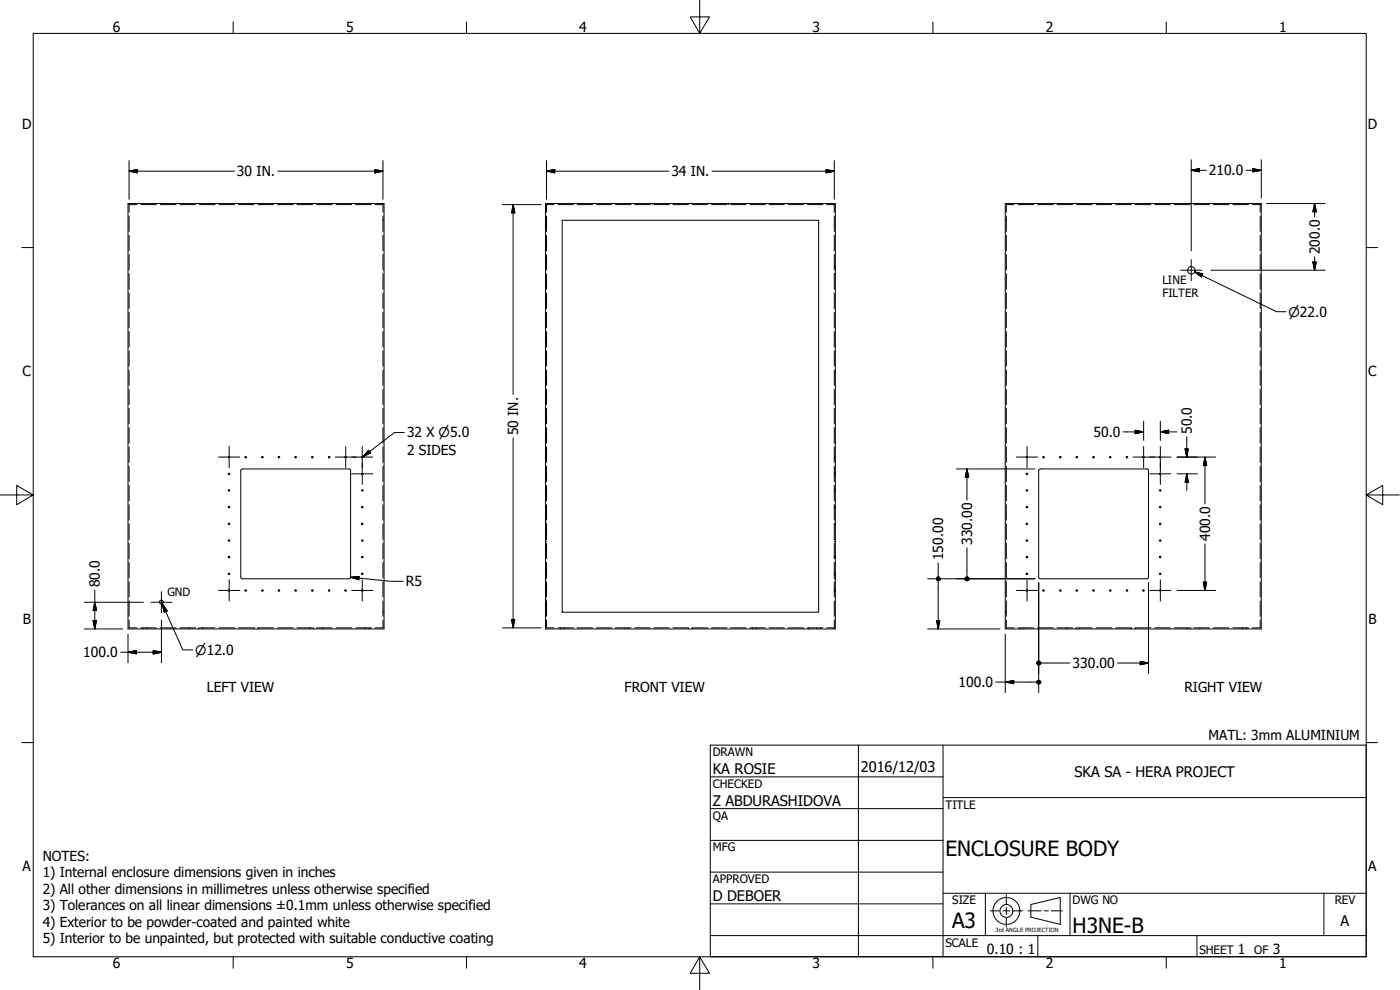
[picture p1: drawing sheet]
<svg xmlns="http://www.w3.org/2000/svg" width="420mm" height="297mm" viewBox="0 0 420 297" stroke-linecap="round" stroke-linejoin="round" font-family="sans-serif">
<!-- layer: Visible (ANSI) -->
<g fill="none" stroke="#000" stroke-width=".3">
<path d="M38.4 61.1h76.9v127.6h-76.9zM163.7 61.1h87v127.6h-87zM168.7 66.1h77v117.6h-77zM301.7 61.1h76.8v127.6h-76.8zM72.3 141.1v32.1l.4 .5M72.7 140.7l-.4 .5M72.8 140.7h31.9l.5 .5M105.2 141.1v32.3l-.5 .3h-31.9M311.7 141.2l.5-.5h32l.5 .5M311.7 141.1v32.1l.5 .5h32l.4-.3 .1-32.3"/>
<circle cx="357.5" cy="81.1" r="1.11"/>
<circle cx="68.7" cy="137.2" r=".22"/>
<circle cx="73.8" cy="137.2" r=".22"/>
<circle cx="78.8" cy="137.2" r=".22"/>
<circle cx="83.7" cy="137.2" r=".22"/>
<circle cx="88.7" cy="137.2" r=".22"/>
<circle cx="93.8" cy="137.2" r=".22"/>
<circle cx="98.8" cy="137.2" r=".22"/>
<circle cx="103.7" cy="137.2" r=".22"/>
<circle cx="108.7" cy="137.2" r=".22"/>
<circle cx="308.2" cy="137.2" r=".22"/>
<circle cx="313.2" cy="137.2" r=".22"/>
<circle cx="318.2" cy="137.2" r=".22"/>
<circle cx="323.2" cy="137.2" r=".22"/>
<circle cx="328.2" cy="137.2" r=".22"/>
<circle cx="333.2" cy="137.2" r=".22"/>
<circle cx="338.2" cy="137.2" r=".22"/>
<circle cx="343.2" cy="137.2" r=".22"/>
<circle cx="348.2" cy="137.2" r=".22"/>
<circle cx="68.7" cy="152.2" r=".22"/>
<circle cx="68.7" cy="157.2" r=".22"/>
<circle cx="68.7" cy="142.2" r=".22"/>
<circle cx="68.7" cy="147.1" r=".22"/>
<circle cx="108.7" cy="142.2" r=".22"/>
<circle cx="108.7" cy="157.2" r=".22"/>
<circle cx="108.7" cy="152.2" r=".22"/>
<circle cx="108.7" cy="147.1" r=".22"/>
<circle cx="308.2" cy="142.2" r=".22"/>
<circle cx="308.2" cy="157.2" r=".22"/>
<circle cx="308.2" cy="152.2" r=".22"/>
<circle cx="308.2" cy="147.1" r=".22"/>
<circle cx="348.2" cy="157.2" r=".22"/>
<circle cx="348.2" cy="152.2" r=".22"/>
<circle cx="348.2" cy="147.1" r=".22"/>
<circle cx="348.2" cy="142.2" r=".22"/>
<circle cx="68.7" cy="172.2" r=".22"/>
<circle cx="68.7" cy="167.1" r=".22"/>
<circle cx="68.7" cy="162.2" r=".22"/>
<circle cx="68.7" cy="177.2" r=".22"/>
<circle cx="73.8" cy="177.2" r=".22"/>
<circle cx="78.8" cy="177.2" r=".22"/>
<circle cx="83.7" cy="177.2" r=".22"/>
<circle cx="88.7" cy="177.2" r=".22"/>
<circle cx="93.8" cy="177.2" r=".22"/>
<circle cx="98.8" cy="177.2" r=".22"/>
<circle cx="103.7" cy="177.2" r=".22"/>
<circle cx="108.7" cy="162.2" r=".22"/>
<circle cx="108.7" cy="167.1" r=".22"/>
<circle cx="108.7" cy="172.2" r=".22"/>
<circle cx="108.7" cy="177.2" r=".22"/>
<circle cx="308.2" cy="162.2" r=".22"/>
<circle cx="308.2" cy="172.2" r=".22"/>
<circle cx="308.2" cy="167.1" r=".22"/>
<circle cx="308.2" cy="177.2" r=".22"/>
<circle cx="313.2" cy="177.2" r=".22"/>
<circle cx="318.2" cy="177.2" r=".22"/>
<circle cx="323.2" cy="177.2" r=".22"/>
<circle cx="328.2" cy="177.2" r=".22"/>
<circle cx="333.2" cy="177.2" r=".22"/>
<circle cx="338.2" cy="177.2" r=".22"/>
<circle cx="343.2" cy="177.2" r=".22"/>
<circle cx="348.2" cy="172.2" r=".22"/>
<circle cx="348.2" cy="177.2" r=".22"/>
<circle cx="348.2" cy="162.2" r=".22"/>
<circle cx="348.2" cy="167.1" r=".22"/>
<circle cx="48.4" cy="180.7" r=".6"/>
</g>
<!-- layer: Hidden (ANSI) -->
<g fill="none" stroke="#000" stroke-width=".3">
<path d="M38.7 64.8v4.7M38.7 70.6v4.6M38.7 76.4v4.6M41.1 61.4h-2.4v2.3M42.3 61.4h4.6M48.1 61.4h4.7M54 61.4h4.7M59.8 61.4h4.7M65.7 61.4h4.7M71.6 61.4h4.7M77.4 61.4h4.7M83.3 61.4h4.7"/>
<path d="M89.2 61.4h4.7M91.9 61.1v.3M95 61.4h4.7M100.9 61.4h4.6M106.7 61.4h4.7M106.9 61.1v.3M112.6 61.4h2.3v2.3M114.9 66.1h.4M114.9 64.8v4.7M114.9 70.6v4.6M114.9 76.4v4.6M164 64.8v4.7"/>
<path d="M164 70.6v4.6M164 76.4v4.6M166.3 61.4h-2.3v2.3M167.4 61.4h4.7M173.2 61.4h4.7M179 61.4h4.6M184.7 61.4h4.7M190.5 61.4h4.6M195.8 61.1v.3M196.3 61.4h4.6M202 61.4h4.6M207.8 61.4h4.6"/>
<path d="M213.6 61.4h4.5M218.6 61.1v.3M219.3 61.4h4.6M225 61.4h4.7M230.8 61.4h4.6M236.5 61.4h4.7M242.3 61.4h4.7M248.1 61.4h2.3v2.3M250.4 64.8v4.7M250.4 70.6v4.6M250.4 76.4v4.6M250.4 80h.3"/>
<path d="M301.7 66.1h.3M302 64.8v4.7M302 70.6v4.6M302 76.4v4.6M304.4 61.4h-2.4v2.3M305.5 61.4h4.7M310 61.1v.3M311.4 61.4h4.7M317.2 61.4h4.7M323.1 61.4h4.7M325 61.1v.3M329 61.4h4.6"/>
<path d="M334.8 61.4h4.7M340.7 61.4h4.7M346.6 61.4h4.6M352.4 61.4h4.7M358.3 61.4h4.7M364.1 61.4h4.7M370 61.4h4.7M375.9 61.4h2.3v2.3M378.2 64.8v4.7M378.2 70.6v4.6M378.2 76.4v4.6M38.7 82.2v4.6"/>
<path d="M38.7 87.9v4.7M38.7 93.7v4.6M38.7 99.5v4.6M114.9 82.2v4.6M114.9 87.9v4.7M114.9 93.7v4.6M114.9 99.5v4.6M164 82.2v4.6M164 87.9v4.7M164 93.7v4.6M164 99.5v4.6M250.4 87.9v4.7"/>
<path d="M250.4 93.7v4.6M250.4 99.5v4.6M250.7 82.2h-.3v4.6M302 82.2v4.6M302 87.9v4.7M302 93.7v4.6M302 99.5v4.6M378.2 82.2v4.6M378.2 87.9v4.7M378.2 93.7v4.6M378.2 99.5v4.6M38.7 105.3v4.5"/>
<path d="M38.7 111v4.6M38.7 116.8v4.6M114.9 105.3v4.5M114.9 111v4.6M114.9 116.8v4.6M164 105.3v4.5M164 111v4.6M164 116.8v4.6M250.4 105.3v4.5M250.4 111v4.6M250.4 116.8v4.6M302 105.3v4.5"/>
<path d="M302 111v4.6M302 116.8v4.6M378.2 105.3v4.5M378.2 111v4.6M378.2 116.8v4.6M38.7 122.5v4.7M38.7 128.3v4.7M38.7 134.1v4.6M38.7 139.9v4.6M114.9 122.5v4.7M114.9 128.3v4.7M114.9 134.1v4.6"/>
<path d="M114.9 139.9v4.6M163.7 137.4h.3M163.7 137h.3M164 122.5v4.7M164 128.3v4.7M164 134.1v4.6M164 139.9v4.6M250.4 122.5v4.7M250.4 128.3v4.7M250.4 134.1v4.6M250.4 139.9v4.6M250.4 137.4h.3"/>
<path d="M250.4 137h.3M302 122.5v4.7M302 128.3v4.7M302 134.1v4.6M302 139.9v4.6M378.2 122.5v4.7M378.2 128.3v4.7M378.2 134.1v4.6M378.2 139.9v4.6M38.7 145.7v4.6M38.7 151.4v4.7M38.7 157.2v4.6"/>
<path d="M114.9 145.7v4.6M114.9 151.4v4.7M114.9 157.2v4.6M163.7 140.7h.3M163.7 147.4h.3M163.7 146.9h.3M163.7 157.4h.3M163.7 157h.3M163.7 152.4h.3M163.7 151.9h.3M163.7 142.4h.3M163.7 141.9h.3"/>
<path d="M164 145.7v4.6M164 151.4v4.7M164 157.2v4.6M250.4 145.7v4.6M250.4 151.4v4.7M250.4 157.2v4.6M250.4 140.7h.3M250.4 147.4h.3M250.4 146.9h.3M250.4 157.4h.3M250.4 157h.3M250.4 152.4h.3"/>
<path d="M250.4 151.9h.3M250.4 142.4h.3M250.4 141.9h.3M302 145.7v4.6M302 151.4v4.7M302 157.2v4.6M378.2 145.7v4.6M378.2 151.4v4.7M378.2 157.2v4.6M38.7 163v4.6M38.7 168.8v4.5M38.7 174.5v4.6"/>
<path d="M114.9 163v4.6M114.9 168.8v4.5M114.9 174.5v4.6M163.7 173.7h.3M163.7 167.4h.3M163.7 166.9h.3M163.7 177.4h.3M163.7 176.9h.3M163.7 172.5h.3M163.7 171.9h.3M163.7 162.4h.3M163.7 161.9h.3"/>
<path d="M164 163v4.6M164 168.8v4.5M164 174.5v4.6M250.4 163v4.6M250.4 168.8v4.5M250.4 174.5v4.6M250.4 173.7h.3M250.4 167.4h.3M250.4 166.9h.3M250.4 177.4h.3M250.4 176.9h.3M250.4 172.5h.3"/>
<path d="M250.4 171.9h.3M250.4 162.4h.3M250.4 161.9h.3M302 163v4.6M302 168.8v4.5M302 174.5v4.6M378.2 163v4.6M378.2 168.8v4.5M378.2 174.5v4.6M38.7 186v2.4h2.4M38.7 180.3v4.6M42.3 188.4h4.6"/>
<path d="M42.9 188.4v.1M42.9 188.6v.1M44.1 188.4v.1M44.1 188.6v.1M48.1 188.4h4.7M54 188.4h4.7M56.8 188.4v.1M56.8 188.6v.1M59.6 188.4v.1M59.6 188.6v.1M59.8 188.4h4.7M60.8 188.4v.1"/>
<path d="M60.8 188.6v.1M65.7 188.4h4.7M71.6 188.4l4.7 .1M76.3 188.6v.1M77.4 188.4h4.7M77.5 188.4v.1M77.5 188.6v.1M83.3 188.4h4.7M89.2 188.4h4.7M93 188.4v.1M93 188.6v.1M94.2 188.4v.1"/>
<path d="M94.2 188.6v.1M95 188.4h4.7M96.8 188.4v.1M96.8 188.6v.1M100.9 188.4h4.6M106.7 188.4h4.7M109.7 188.4v.1M109.7 188.6v.1M110.9 188.4v.1M110.9 188.6v.1M114.9 186v2.4h-2.3M114.9 183.7h.4"/>
<path d="M114.9 180.3v4.6M163.7 181.3h.3M163.7 180.1h.3M164 180.3v4.6M164 186v2.4h2.3M167.4 188.4h4.7M168.1 188.4v.1M168.1 188.6v.1M169.3 188.4v.1M169.3 188.6v.1M173.2 188.4h4.7M179 188.4h4.6"/>
<path d="M184.7 188.4h4.7M187.4 188.4v.1M187.4 188.6v.1M188.5 188.4v.1M188.5 188.6v.1M190.5 188.4h4.6M196.3 188.4h4.6M202 188.4h4.6M206.6 188.4v.1M206.6 188.6v.1M207.7 188.4v.1M207.7 188.6v.1"/>
<path d="M207.8 188.6v.1M212.4 188.4l-4.6 .1M213.6 188.4h4.5M219.3 188.4h4.6M225 188.4h4.7M225.8 188.4v.1M225.8 188.6v.1M227 188.4v.1M227 188.6v.1M230.8 188.4h4.6M236.5 188.4h4.7M242.3 188.4h4.7"/>
<path d="M242.7 188.4v.1M242.7 188.6v.1M245 188.4v.1M245 188.6v.1M246.3 188.4v.1M246.3 188.6v.1M250.4 180.3v4.6M250.4 186v2.4h-2.3M301.7 183.7h.3M302 186v2.4h2.4M302 180.3v4.6M305.5 188.4h4.7"/>
<path d="M306.1 188.4v.1M306.1 188.6v.1M307.3 188.4v.1M307.3 188.6v.1M311.4 188.4h4.7M317.2 188.4h4.7M320.1 188.4v.1M320.1 188.6v.1M322.8 188.4v.1M322.8 188.6v.1M323.1 188.4h4.7M324 188.4v.1"/>
<path d="M324 188.6v.1M329 188.4h4.6M334.8 188.4l4.7 .1M339.5 188.6v.1M340.7 188.6v.1M345.4 188.4l-4.7 .1M346.6 188.4h4.6M352.4 188.4h4.7M356.2 188.4v.1M356.2 188.6v.1M357.4 188.4v.1M357.4 188.6v.1"/>
<path d="M358.3 188.4h4.7M360.1 188.4v.1M360.1 188.6v.1M364.1 188.4h4.7M370 188.4h4.7M372.9 188.4v.1M372.9 188.6v.1M374.1 188.4v.1M374.1 188.6v.1M378.2 186v2.4h-2.3M378.2 180.3v4.6"/>
</g>
<!-- layer: Border (ANSI) -->
<g fill="none" stroke="#000" stroke-width=".3">
<path d="M10 10h400v277.1h-400zM70 6.6v3.4M140 6.6v3.4M210 0v10l-2.9-4.9h5.8l-2.9 4.9M280 6.6v3.4M350 6.6v3.4M6.5 74.3h3.5M410 74.3h3.4M0 148.5h10l-5-2.8v5.7l5-2.9M410 148.5l5 2.9v-5.7l-5 2.8h10M6.5 222.8h3.5M410 222.8h3.4"/>
<path d="M70 287.1v3.4M140 287.1v3.4M210 287.1l2.9 4.9h-5.8l2.9-4.9v9.9M280 287.1v3.4M350 287.1v3.4"/>
</g>
<!-- layer: Title (ANSI) -->
<g fill="none" stroke="#000" stroke-width=".3">
<path d="M213.2 223.6h196.8v63.5h-196.8zM213.2 233.1h69.8M257.6 223.6v63.5M283 239.3h127M283 223.6v63.5M213.2 242.6h69.8M213.2 252.1h69.8M213.2 261.7h69.8M213.2 271.2h69.8M283 268h127M295.7 268v12.7M321.1 268v12.7"/>
<path d="M397.3 268v12.7M213.2 280.7h196.8M311.5 280.7v6.4M359.2 280.7v6.4"/>
</g>
<!-- layer: Dimension (ANSI) -->
<g fill="none" stroke="#000" stroke-width=".3">
<path d="M38.7 51.4l2.5-.6v1.1zM38.7 51.4h31.7M38.7 48.2v11.6M83.4 51.4h31.5M112.5 50.8l2.4 .6-2.4 .5zM114.9 48.2v11.6M164 51.4l2.5-.6v1.1zM164 51.4h36.7M164 48.2v11.6M213.7 51.4h36.7M247.9 50.8l2.5 .6-2.5 .5zM250.4 48.2v11.6"/>
<path d="M357.5 51.1l2.5-.5v.9zM357.5 51.1h4.5M357.5 47.9v27.3M374 51.1h4.5M376 50.6l2.5 .5-2.5 .4zM378.5 47.9v11.6M150.8 61.4h11.6M154 61.4l.5 2.5h-1zM154 61.4v56.9M380.1 61.1h17.6M394 78.6h1l-.5 2.5zM394.5 61.1l.5 2.4h-1z"/>
<path d="M394.5 61.1v4M394.5 77.1v4M358.5 81.6l2.4 .6-.3 .9zM358.5 81.6l24.6 11.9h2.9M363.4 81.1h34.3M110.6 135.1l.7 .8-2.3 1.1zM121.3 129.8h-2.9l-9.4 7.2M154 131.4v57M337.1 129.6h6.1M340.7 129.1l2.5 .5-2.5 .5zM343.2 126.4v5.7M348.2 129.6l2.5-.5v1z"/>
<path d="M348.2 129.6h5M348.2 126.4v5.7M353.3 137.1h11.5M355.7 134.7h.9l-.4 2.4zM356.2 131v6.1M361.6 137.1l.5 2.6h-1zM361.6 137.1v14.1M287 140.7h23.6M290.2 140.7l.5 2.5h-1zM290.2 140.7v9.3M353.3 142.2h6M356.2 142.2l.4 2.5h-.9z"/>
<path d="M356.2 142.2v5M28.4 177v11.7M105.2 173.2l2.6-.2-.1 1zM105.2 173.2l12.1 1.2h3.7M278.4 173.7h32.2M281.6 168.9v4.8M281.6 174.3v14.4M290.2 164.3v8.7M311.7 174.8v33M344.7 174.8v27.3M353.3 177.2h11.5M361.1 174.7h1l-.5 2.5z"/>
<path d="M361.6 163.2v14M25.3 188.7h11.5M25.3 180.7h17.8M27.9 186.2h1.1l-.6 2.5zM28.4 180.7l.6 2.5h-1.1zM36.2 195.7h12.3M38.4 195.7l2.6-.5v1zM38.4 190.3v8.6M46 195.2l2.5 .5-2.5 .5zM48.5 186v12.9M48.7 181.2l1.5 2.1-.9 .4zM48.7 181.2l6.2 13.8h2.9"/>
<path d="M150.8 188.4h11.6M153.5 185.9h1l-.5 2.5zM278.4 188.7h21.7M281.1 186.2h1l-.5 2.5zM301.7 190.3v17.5M312.4 198.9h8.7M335.3 198.9h9.4M342.2 198.4l2.5 .5-2.5 .5zM298.8 204.6h12.3M301.7 204.6l2.5-.4v1z"/>
</g>
<g fill="#000" stroke="#000" stroke-width=".3">
<path d="M38.7 51.4l2.5-.6zM38.7 51.4l2.5-.6v1.1zM112.5 51.9l2.4-.5zM112.5 50.8l2.4 .6-2.4 .5zM164 51.4l2.5-.6zM164 51.4l2.5-.6v1.1zM247.9 51.9l2.5-.5zM247.9 50.8l2.5 .6-2.5 .5zM357.5 51.1l2.5-.5zM357.5 51.1l2.5-.5v.9zM376 51.5l2.5-.4zM376 50.6l2.5 .5-2.5 .4z"/>
<path d="M154 61.4l.5 2.5zM154 61.4l.5 2.5h-1zM394 78.6l.5 2.5zM394 78.6h1l-.5 2.5zM394.5 61.1l.5 2.4zM394.5 61.1l.5 2.4h-1zM358.5 81.6l2.4 .6zM358.5 81.6l2.4 .6-.3 .9zM110.6 135.1l-1.6 1.9zM110.6 135.1l.7 .8-2.3 1.1zM340.7 130.1l2.5-.5zM340.7 129.1l2.5 .5-2.5 .5z"/>
<path d="M348.2 129.6l2.5-.5zM348.2 129.6l2.5-.5v1zM355.7 134.7l.5 2.4zM355.7 134.7h.9l-.4 2.4zM361.6 137.1l.5 2.6zM361.6 137.1l.5 2.6h-1zM290.2 140.7l.5 2.5zM290.2 140.7l.5 2.5h-1zM356.2 142.2l.4 2.5zM356.2 142.2l.4 2.5h-.9zM105.2 173.2l2.6-.2zM105.2 173.2l2.6-.2-.1 1z"/>
<path d="M281.6 173l.4 .2 .2 .5zM281.2 173.2l.4-.2 .6 .7zM281.2 173.2l1 .5h-1.2zM281 173.7h1.2l-1 .4zM281.2 174.1l1-.4-.6 .6zM281.6 174.3l.6-.6-.2 .4zM282.2 173.7l-.2 .4zM290.2 173l.4 .2 .2 .5zM289.8 173.2l.4-.2 .6 .7zM289.8 173.2l1 .5h-1.2zM289.6 173.7h1.2l-1 .4zM289.8 174.1l1-.4-.6 .6z"/>
<path d="M290.2 174.3l.6-.6-.2 .4zM290.8 173.7l-.2 .4zM361.1 174.7l.5 2.5zM361.1 174.7h1l-.5 2.5zM27.9 186.2l.5 2.5zM27.9 186.2h1.1l-.6 2.5zM28.4 180.7l.6 2.5zM28.4 180.7l.6 2.5h-1.1zM38.4 195.7l2.6-.5zM38.4 195.7l2.6-.5v1zM46 196.2l2.5-.5zM46 195.2l2.5 .5-2.5 .5z"/>
<path d="M48.7 181.2l1.5 2.1zM48.7 181.2l1.5 2.1-.9 .4zM153.5 185.9l.5 2.5zM153.5 185.9h1l-.5 2.5zM281.1 186.2l.5 2.5zM281.1 186.2h1l-.5 2.5zM311.7 198.3l.5 .2 .2 .4zM311.3 198.5l.4-.2 .7 .6zM311.3 198.5l1.1 .4h-1.3zM311.1 198.9h1.3l-1.1 .5zM311.3 199.4l1.1-.5-.7 .7zM312.4 198.9l-.2 .5-.5 .2z"/>
<path d="M312.4 198.9l-.2 .5zM342.2 199.4l2.5-.5zM342.2 198.4l2.5 .5-2.5 .5zM301.7 204.6l2.5-.4zM301.7 204.6l2.5-.4v1zM311.7 204.1l.5 .2 .2 .3zM311.3 204.3l.4-.2 .7 .5zM311.3 204.3l1.1 .3h-1.3zM311.1 204.6h1.3l-1.1 .5zM311.3 205.1l1.1-.5-.7 .7zM311.7 205.3l.7-.7-.2 .5zM312.4 204.6l-.2 .5z"/>
</g>
<!-- layer: Center Mark (ANSI) -->
<g fill="none" stroke="#000" stroke-width=".3">
<path d="M357.5 77.9v6.4M354.3 81.1h6.4M65.6 137.1h6.3M68.8 134v6.3M100.6 137.1h6.3M103.8 134v6.3M105.5 137.1h6.4M108.7 139v6.3M108.7 134v6.3M305.1 137.1h6.3M308.2 134v6.3M340 137.1h6.4"/>
<path d="M343.2 134v6.3M345.1 137.1h6.3M348.2 134v6.3M348.2 139v6.3M105.5 142.2h6.4M345.1 142.2h6.3M48.5 177.5v6.4M65.6 177.2h6.3M68.8 174v6.3M105.5 177.2h6.4M108.7 174v6.3M305.1 177.2h6.3"/>
<path d="M308.2 174v6.3M345.1 177.2h6.3M348.2 174v6.3M45.3 180.7h6.3"/>
</g>
<!-- layer: Sketch Geometry (ANSI) -->
<g fill="none" stroke="#000" stroke-width=".3">
<path d="M297.2 273.3h2.7M301 273.3h2.1M302 268.4v2.8M302 272.3v2.1M302 275.4v2.8M304.2 273.3h2.7M308.5 273.3h4M309.4 271.4l8.8-2.1v8.1l-8.8-2.2zM313.4 273.3h1.2M315.5 273.3h3.3"/>
<circle cx="302" cy="273.3" r="4"/>
<circle cx="302" cy="273.3" r="1.94"/>
</g>
<g font-size="6.3">
<text x="283.8" y="257">ENCLOSURE BODY</text>
<text x="285.8" y="278.6">A3</text>
<text x="321.9" y="279.8">H3NE-B</text>
</g>
<g font-size="4.4">
<text x="213.9" y="232.2">KA ROSIE</text>
<text x="258.4" y="231.6">2016/12/03</text>
<text x="322.5" y="233">SKA SA - HERA PROJECT</text>
<text x="213.9" y="241.7">Z ABDURASHIDOVA</text>
<text x="213.9" y="270.3">D DEBOER</text>
<text x="402.3" y="277.9">A</text>
</g>
<g font-size="4.2">
<text x="33.8" y="9.6">6</text>
<text x="103.9" y="9.6">5</text>
<text x="173.9" y="9.6">4</text>
<text x="243.8" y="9.6">3</text>
<text x="313.9" y="9.6">2</text>
<text x="383.9" y="9.6">1</text>
<text x="6.7" y="38.7">D</text>
<text x="410.5" y="38.7">D</text>
<text x="71.1" y="52.9">30 IN.</text>
<text x="201.5" y="52.9">34 IN.</text>
<text x="362.8" y="52.6">210.0</text>
<text x="396" y="76.3" transform="rotate(-90 396 76.3)">200.0</text>
<text x="6.8" y="113">C</text>
<text x="410.7" y="113">C</text>
<text x="155.5" y="130.6" transform="rotate(-90 155.5 130.6)">50 IN.</text>
<text x="328.2" y="131.1">50.0</text>
<text x="357.7" y="130.2" transform="rotate(-90 357.7 130.2)">50.0</text>
<text x="291.7" y="163.5" transform="rotate(-90 291.7 163.5)">330.00</text>
<text x="363.2" y="162.4" transform="rotate(-90 363.2 162.4)">400.0</text>
<text x="283.1" y="168.1" transform="rotate(-90 283.1 168.1)">150.00</text>
<text x="30" y="176.3" transform="rotate(-90 30 176.3)">80.0</text>
<text x="121.8" y="175.9">R5</text>
<text x="6.9" y="187.2">B</text>
<text x="410.7" y="187.2">B</text>
<text x="25" y="197.2">100.0</text>
<text x="321.9" y="200.5">330.00</text>
<text x="287.7" y="206.2">100.0</text>
<text x="6.8" y="261.4">A</text>
<text x="410.7" y="261.4">A</text>
<text x="296.2" y="286.2">0.10 : 1</text>
<text x="371.5" y="286.2">1</text>
<text x="382" y="286.2">3</text>
<text x="33.8" y="290.5">6</text>
<text x="103.9" y="290.5">5</text>
<text x="173.9" y="290.5">4</text>
<text x="243.8" y="290.5">3</text>
<text x="313.9" y="290.5">2</text>
<text x="383.9" y="290.5">1</text>
</g>
<g font-size="4.1">
<text x="122.2" y="131.2">32 X ⌀5.0</text>
<text x="122.2" y="136.6">2 SIDES</text>
<text x="62.1" y="207.5">LEFT VIEW</text>
<text x="187.5" y="207.6">FRONT VIEW</text>
<text x="355.5" y="207.6">RIGHT VIEW</text>
<text x="362.7" y="222.1">MATL: 3mm ALUMINIUM</text>
<text x="12.8" y="258.3">NOTES:</text>
<text x="12.8" y="263.3">1) Internal enclosure dimensions given in inches</text>
<text x="12.8" y="268.2">2) All other dimensions in millimetres unless otherwise specified</text>
<text x="12.8" y="273.2">3) Tolerances on all linear dimensions ±0.1mm unless otherwise specified</text>
<text x="12.8" y="278.1">4) Exterior to be powder-coated and painted white</text>
<text x="12.8" y="283">5) Interior to be unpainted, but protected with suitable conductive coating</text>
</g>
<g font-size="4">
<text x="386.7" y="95">⌀22.0</text>
<text x="58.6" y="196.5">⌀12.0</text>
</g>
<g font-size="3.5">
<text x="213.9" y="226.9">DRAWN</text>
<text x="213.9" y="236.4">CHECKED</text>
<text x="213.9" y="245.9">QA</text>
<text x="283.8" y="242.6">TITLE</text>
<text x="213.9" y="255.4">MFG</text>
<text x="213.9" y="265">APPROVED</text>
<text x="285.8" y="271.3">SIZE</text>
<text x="321.9" y="271.3">DWG NO</text>
<text x="400.6" y="271.3">REV</text>
<text x="283.8" y="284">SCALE</text>
<text x="360" y="286.2">SHEET</text>
<text x="376.4" y="286.2">OF</text>
</g>
<g font-size="3.4">
<text x="348.9" y="85.1">LINE</text>
<text x="348.9" y="89.2">FILTER</text>
<text x="50.2" y="178.7">GND</text>
</g>
<text font-size="1.7" x="298.8" y="279.7">3rd ANGLE PROJECTION</text>
</svg>
